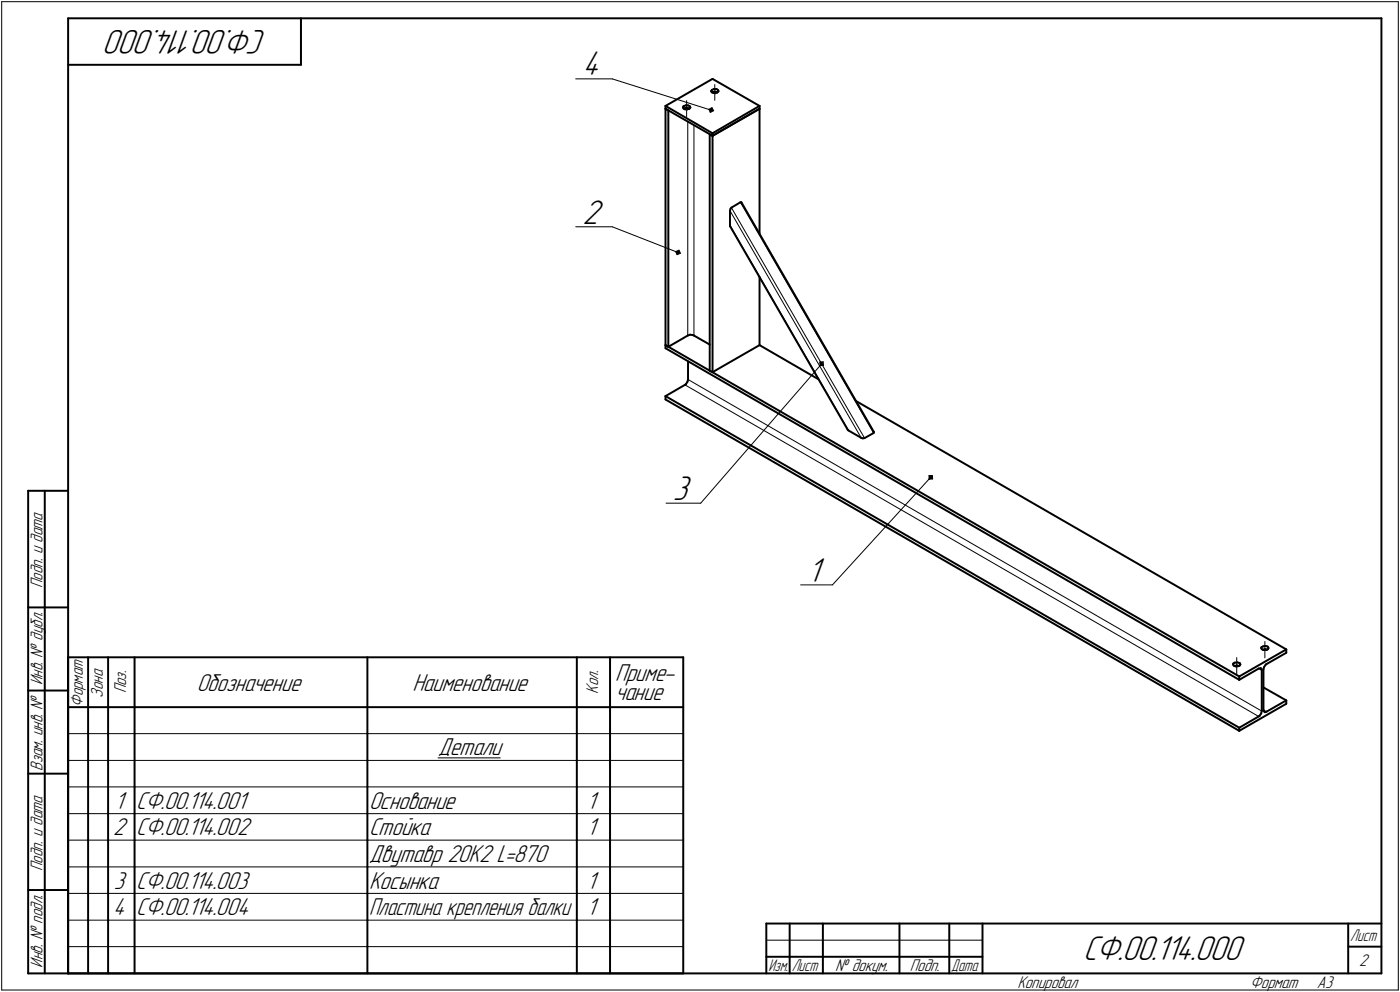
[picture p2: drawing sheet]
<svg xmlns="http://www.w3.org/2000/svg" width="421mm" height="298mm" viewBox="0 0 421 298" stroke-linecap="round" stroke-linejoin="round" font-family="sans-serif">
<g fill="none" stroke="#000" stroke-width=".59">
<path d="M20.5 5.5v287zM20.5 5.5h395zM20.5 19.5h70zM90.5 5.5v14zM415.5 5.5v287zM200.2 31.8l14.1 8.2zM200.2 31.8v.9zM200.2 31.8l14.1-8.1zM200.2 32.7v71zM200.2 32.7l14.1 8.1zM200.2 32.7l.8 .5zM201 33.2v71z"/>
<path d="M205.4 32.3l.2 .3zM205.6 31.9l.6-.2zM205.6 31.9l-.2 .4zM205.6 32.6l.4 .3zM205.7 32.7l.3-.2zM206 32.9h.8zM206 32.5l.8-.1zM206.2 31.7h.7zM206.8 32.9l.5-.2zM206.8 32.4l.5 .3zM206.9 31.7l.5 .2zM207.3 32.7l.3-.4z"/>
<path d="M207.4 31.9l.2 .4zM207.6 32.3h.1M213.9 27.3l.1 .4zM214 27.7l.5 .2zM214.1 27l.6-.2zM214.1 27l-.2 .3zM214.1 27.8l.4-.2zM214.3 23.7l14.1 8.1zM214.5 27.9h.7zM214.5 27.6h.8zM214.7 26.8h.8zM215.1 27.5v.5z"/>
<path d="M215.2 27.9l.5-.1zM215.3 27.6l.5 .2zM215.5 26.8l.4 .2zM215.7 27.8l.4-.4zM215.9 27l.2 .3zM216.1 27.4h.1M228.4 31.8v.9zM228.4 32.7v37.6zM213.4 40.4v71zM213.4 40.4l.9 .4zM214.3 40l14.1-8.2zM214.3 40.8l14.1-8.1z"/>
<path d="M214.3 40v.8zM214.3 40.8v71zM219.5 67.7l.1 .4zM219.5 63.3v4.4zM219.6 68.1l35.3 61zM219.7 62.7l-.2 .6zM220 62.4l2.7-1.6zM220 62.4l-.3 .3zM222.7 60.8h.2zM222.9 60.8h.1M223 60.9l39.8 68.9zM228.4 83.2v20.5z"/>
<path d="M200.2 119l172.5 99.7zM200.2 119l5.8-3.3zM200.2 103.7l172.5 99.6zM200.2 103.7v.9zM200.2 119v1.1zM200.2 103.7l.8 .5zM200.2 104.6l172.5 99.7zM201 104.2l5.8-3.4zM206 115.7l.3-.3zM206.8 114.7l-.5 .7zM206.8 100.8l.7-.2zM206.9 108.6v5.4z"/>
<path d="M206.9 114l-.1 .7zM207.5 100.6l.8 .1zM208.3 100.7l.4 .1zM208.7 100.8l4.7 2.7zM213.4 111.4l.9 .4zM214.3 111.8l14.1-8.1zM228.4 103.7l17.7 10.3zM200.2 120.1l172.5 99.5zM254.9 129.1l.3 .3zM255.2 129.4l3.8 2.2zM257.4 120.5l129.4 74.7zM259 131.6l.5 .1z"/>
<path d="M259.5 131.7h.5zM260 131.7l2.7-1.6zM262.8 129.9l-.1 .2zM262.8 129.9h.1M8.5 147.5v145zM8.5 147.5h12zM13.5 147.5v145zM8.5 182.5h12zM20.5 197.5v95zM20.5 197.5h185zM26.5 197.5v15zM32.5 197.5v15z"/>
<path d="M40.5 197.5v15zM110.5 197.5v15zM173.5 197.5v15zM183.5 197.5v15zM205.5 197.5v95zM370.8 199.6l.2 .4zM370.9 199.4l.4-.3zM370.9 199.4l-.1 .2zM371 200l.5 .2zM371.3 199.1h.8zM372 200l.6 .2zM372.1 199.1l.6 .1z"/>
<path d="M372.7 199.2l.2 .1zM372.9 199.3l.1 .3zM373 199.6l-.1 .4zM379.3 194.7l.2 .4zM379.4 194.5l.5-.3zM379.4 194.5l-.1 .2zM379.5 195.1l.5 .2zM379.7 195.2l.8-.1zM379.9 194.2l.8-.1zM380 195.3h.7zM380.5 195.1l.7 .1zM380.7 194.1l.6 .2z"/>
<path d="M380.7 199.7l-.5 .8zM380.7 199.7l.2-.1zM380.7 195.3l.6-.2zM380.9 199.6l5.9-3.4zM381.3 194.4h.1M381.3 194.4l.2 .3zM381.5 194.7l-.2 .4zM386.8 195.2v1zM8.5 207.5h12zM20.5 212.5h185zM26.5 212.5v8zM32.5 212.5v8z"/>
<path d="M40.5 212.5v8zM110.5 212.5v8zM173.5 212.5v8zM183.5 212.5v8zM371.3 200.2l.7-.2zM371.5 200.2h.7zM372.2 200.2l.7-.2zM372.7 203.3l14.1-8.1zM372.7 203.3v1zM372.7 219.6l14.1-8.1zM372.7 218.7l5.8-3.4zM372.7 218.7v.9z"/>
<path d="M372.7 204.3l5.8-3.4zM378.5 200.9l.6-.1zM378.5 215.3l.4-.2zM379.1 200.8h.1zM379.2 200.8l.2 .4zM379.3 214.4l-.4 .7zM379.4 201.2l.1 .2zM379.5 213.7l-.2 .7zM379.5 201.4v12.3zM380 206.6l6.8 3.9zM380 213.4l.1 .2zM380 201.1v12.3z"/>
<path d="M380.1 213.6l.2 .4zM380.2 200.5l-.2 .6zM380.4 214h.1M380.4 214l.5-.1zM380.9 213.9l5.9-3.4zM386.8 210.5v1zM8.5 232.5h12zM26.5 220.5v8zM26.5 228.5v8zM26.5 236.5v8zM32.5 220.5v8zM32.5 228.5v8z"/>
<path d="M32.5 236.5v8zM40.5 220.5v8zM40.5 228.5v8zM40.5 236.5v8zM110.5 220.5v8zM110.5 228.5v8zM110.5 236.5v8zM173.5 220.5v8zM173.5 228.5v8zM173.5 236.5v8zM183.5 220.5v8zM183.5 228.5v8z"/>
<path d="M183.5 236.5v8zM26.5 244.5v8zM26.5 252.5v8zM32.5 244.5v8zM32.5 252.5v8zM40.5 244.5v8zM40.5 252.5v8zM110.5 244.5v8zM110.5 252.5v8zM173.5 244.5v8zM173.5 252.5v8zM183.5 244.5v8z"/>
<path d="M183.5 252.5v8zM8.5 267.5h12zM26.5 260.5v8zM26.5 268.5v8zM26.5 276.5v8zM32.5 260.5v8zM32.5 268.5v8zM32.5 276.5v8zM40.5 260.5v8zM40.5 268.5v8zM40.5 276.5v8zM110.5 260.5v8z"/>
<path d="M110.5 268.5v8zM110.5 276.5v8zM173.5 260.5v8zM173.5 268.5v8zM173.5 276.5v8zM183.5 260.5v8zM183.5 268.5v8zM183.5 276.5v8zM230.5 277.5h185zM230.5 277.5v15zM237.5 277.5v15zM247.5 277.5v15z"/>
<path d="M270.5 277.5v15zM285.5 277.5v15zM295.5 277.5v15zM405.5 277.5v15zM8.5 292.5h12zM20.5 292.5h395zM20.5 292.5h185zM26.5 284.5v8zM32.5 284.5v8zM40.5 284.5v8zM110.5 284.5v8zM173.5 284.5v8z"/>
<path d="M183.5 284.5v8zM230.5 287.5h7zM237.5 287.5h10zM247.5 287.5h23zM270.5 287.5h15zM285.5 287.5h10zM405.5 284.5h10z"/>
</g>
<g fill="none" stroke="#000" stroke-width=".3">
<path d="M.5 .5v297zM.5 .5h420zM420.5 .5v297zM173.1 23.7h11zM184.1 23.7l29.8 9.4zM206.5 30.2v4.9zM206.8 36.6v64.2zM206.8 32.5v.4zM208.7 37.6v63.2zM213.2 32.9h.2zM213.2 32.9l.4 .9zM213.2 32.9l.9-.6z"/>
<path d="M213.4 32.9l.2 .1zM213.4 32.9l.3 .6zM213.4 32.9l.6-.3zM213.6 33l.2 .4zM213.6 33l.4-.1zM213.6 33.8l1-.5zM213.7 33.5l.7-.3zM213.8 33.4l.3-.2zM214 32.9l.1 .3zM214 32.6l.4 .6zM214.1 32.3l.5 1zM215 25.4v4.7z"/>
<path d="M173.1 68.2h11zM184.1 68.2l19.8 7.7zM203.2 75.6l.3 .1zM203.2 75.6l.4 .9zM203.2 75.6l1-.4zM203.5 75.7l.2 .1zM203.5 75.7l.2 .7zM203.5 75.7l.6-.3zM203.6 76.5l1-.4zM203.7 75.8l.1 .3zM203.7 75.8l.3-.2zM203.7 76.4l.7-.4z"/>
<path d="M203.8 76.1l.3-.2zM204 75.6l.1 .3zM204.1 75.4l.3 .6zM204.2 75.2l.4 .9zM219.5 63.3l39.5 68.3zM219.5 67.7l35.7 61.7zM220 62.4l40 69.3zM222.7 60.8l40 69.3zM206 115.7l172.5 99.6zM206.9 114l172.6 99.7zM246.5 108.8l1.1-.1zM246.5 108.8l.1 1.1z"/>
<path d="M246.6 109.9l1-.1zM246.7 109h.7zM246.7 109l.1 .7zM246.8 109.7l.7-.1zM246.8 109.7l-.2 .2zM246.9 109.1h.3zM246.9 109.1l.1 .4zM247 109.5h.3zM247 109.5l-.2 .2zM247.1 109.3l-36.4 41.9zM247.2 109.1l.1 .4zM247.4 109l.1 .6z"/>
<path d="M247.6 108.7v1.1zM200.3 151.2h10.4zM279.4 144l1.1-.1zM279.4 142.9h1zM279.4 142.9v1.1zM279.6 143.8h.6zM279.6 143.1h.6zM279.6 143.1v.7zM279.6 143.8l-.2 .2zM279.7 143.6h.4zM279.7 143.3h.4zM279.7 143.3v.3z"/>
<path d="M279.7 143.6l-.1 .2zM279.9 143.4l-29.5 32.4zM280.1 143.3v.3zM280.2 143.1v.7zM280.4 142.9l.1 1zM240.8 175.8h9.6zM371.9 197.6v5zM380.4 192.8v4.9zM378.5 200.9l1 .5zM380 213.4l.9 .5zM20.5 220.5h6zM20.5 228.5h6z"/>
<path d="M20.5 236.5h6zM26.5 220.5h6zM26.5 228.5h6zM26.5 236.5h6zM32.5 220.5h8zM32.5 228.5h8zM32.5 236.5h8zM40.5 220.5h70zM40.5 228.5h70zM40.5 236.5h70zM110.5 220.5h63zM110.5 228.5h63z"/>
<path d="M110.5 236.5h63zM131.7 227.8h18.8zM173.5 220.5h10zM173.5 228.5h10zM173.5 236.5h10zM183.5 220.5h22zM183.5 228.5h22zM183.5 236.5h22zM20.5 244.5h6zM20.5 252.5h6zM26.5 244.5h6zM26.5 252.5h6z"/>
<path d="M32.5 244.5h8zM32.5 252.5h8zM40.5 244.5h70zM40.5 252.5h70zM110.5 244.5h63zM110.5 252.5h63zM173.5 244.5h10zM173.5 252.5h10zM183.5 244.5h22zM183.5 252.5h22zM20.5 260.5h6zM20.5 268.5h6z"/>
<path d="M20.5 276.5h6zM26.5 260.5h6zM26.5 268.5h6zM26.5 276.5h6zM32.5 260.5h8zM32.5 268.5h8zM32.5 276.5h8zM40.5 260.5h70zM40.5 268.5h70zM40.5 276.5h70zM110.5 260.5h63zM110.5 268.5h63z"/>
<path d="M110.5 276.5h63zM173.5 260.5h10zM173.5 268.5h10zM173.5 276.5h10zM183.5 260.5h22zM183.5 268.5h22zM183.5 276.5h22zM.5 297.5h420zM20.5 284.5h6zM26.5 284.5h6zM32.5 284.5h8zM40.5 284.5h70z"/>
<path d="M110.5 284.5h63zM173.5 284.5h10zM183.5 284.5h22zM230.5 282.5h65z"/>
</g>
<g fill="#fff" stroke="#fff" stroke-width=".3">
<path d="M175.2 59.4h6.9zM175.2 59.4h6.9zM175.2 59.5h6.9zM175.2 59.6h6.9zM175.2 59.7h6.9zM175.2 59.8h6.9zM175.2 59.9h6.9zM175.2 59.9h6.9zM175.2 60h6.9zM175.2 60.1h6.9zM175.2 60.2h6.9zM175.2 60.3h6.9zM175.2 60.4h6.9zM175.2 60.5h6.9zM175.2 60.5h6.9zM175.2 60.6h6.9zM175.2 60.7h6.9zM175.2 60.8h6.9zM175.2 60.9h6.9zM175.2 61h6.9zM175.2 61h6.9zM175.2 61.1h6.9zM175.2 61.2h6.9zM175.2 61.3h6.9zM175.2 61.4h6.9zM175.2 61.5h6.9zM175.2 61.6h6.9zM175.2 61.6h6.9zM175.2 61.7h6.9zM175.2 61.8h6.9zM175.2 61.9h6.9zM175.2 62h6.9zM175.2 62.1h6.9zM175.2 62.1h6.9zM175.2 62.2h6.9zM175.2 62.3h6.9zM175.2 62.4h6.9zM175.2 62.5h6.9zM175.2 62.6h6.9zM175.2 62.7h6.9zM175.2 62.7h6.9zM175.2 62.8h6.9zM175.2 62.9h6.9zM175.2 63h6.9zM175.2 63.1h6.9zM175.2 63.2h6.9zM175.2 63.2h6.9zM175.2 63.3h6.9zM175.2 63.4h6.9zM175.2 63.5h6.9zM175.2 63.6h6.9zM175.2 63.7h6.9zM175.2 63.8h6.9zM175.2 63.8h6.9zM175.2 63.9h6.9zM175.2 64h6.9zM175.2 64.1h6.9zM175.2 64.2h6.9zM175.2 64.3h6.9zM175.2 64.3h6.9zM175.2 64.4h6.9zM175.2 64.5h6.9zM175.2 64.6h6.9zM175.2 64.7h6.9zM175.2 64.8h6.9zM175.2 64.9h6.9zM175.2 64.9h6.9zM175.2 65h6.9zM175.2 65.1h6.9zM175.2 65.2h6.9zM175.2 65.3h6.9zM175.2 65.4h6.9zM175.2 65.4h6.9zM175.2 65.5h6.9zM175.2 65.6h6.9zM175.2 65.7h6.9zM175.2 65.8h6.9zM175.2 65.9h6.9zM175.2 66h6.9zM175.2 66h6.9zM175.2 66.1h6.9zM175.2 66.2h6.9zM175.2 66.3h6.9zM175.2 66.4h6.9zM175.2 66.5h6.9zM175.2 66.5h6.9zM175.2 66.6h6.9zM175.2 66.7h6.9zM175.2 66.8h6.9zM175.2 66.9h6.9zM175.2 67h6.9zM175.2 67.1h6.9zM175.2 67.1h6.9zM175.2 67.2h6.9zM175.2 67.3h6.9zM175.2 67.4h6.9zM175.2 67.5h6.9zM175.2 67.6h6.9zM175.2 67.6h6.9zM175.2 67.7h6.9zM175.2 67.8h6.9zM175.2 67.9h6.9zM175.2 68h6.9zM175.2 68.1h6.9zM175.2 68.2h6.9zM175.2 68.2h6.9zM175.2 68.3h6.9zM175.2 68.4h6.9zM175.2 68.5h6.9zM175.2 68.6h6.9zM175.2 68.7h6.9zM175.2 68.7h6.9zM175.2 68.8h6.9zM175.2 68.9h6.9zM175.2 69h6.9zM175.2 69.1h6.9zM175.2 69.2h6.9zM175.2 69.3h6.9z"/>
<path d="M175.2 14.8h6.9zM175.2 14.9h6.9zM175.2 15h6.9zM175.2 15.1h6.9zM175.2 15.2h6.9zM175.2 15.2h6.9zM175.2 15.3h6.9zM175.2 15.4h6.9zM175.2 15.5h6.9zM175.2 15.6h6.9zM175.2 15.7h6.9zM175.2 15.7h6.9zM175.2 15.8h6.9zM175.2 15.9h6.9zM175.2 16h6.9zM175.2 16.1h6.9zM175.2 16.2h6.9zM175.2 16.3h6.9zM175.2 16.3h6.9zM175.2 16.4h6.9zM175.2 16.5h6.9zM175.2 16.6h6.9zM175.2 16.7h6.9zM175.2 16.8h6.9zM175.2 16.8h6.9zM175.2 16.9h6.9zM175.2 17h6.9zM175.2 17.1h6.9zM175.2 17.2h6.9zM175.2 17.3h6.9zM175.2 17.4h6.9zM175.2 17.4h6.9zM175.2 17.5h6.9zM175.2 17.6h6.9zM175.2 17.7h6.9zM175.2 17.8h6.9zM175.2 17.9h6.9zM175.2 17.9h6.9zM175.2 18h6.9zM175.2 18.1h6.9zM175.2 18.2h6.9zM175.2 18.3h6.9zM175.2 18.4h6.9zM175.2 18.5h6.9zM175.2 18.5h6.9zM175.2 18.6h6.9zM175.2 18.7h6.9zM175.2 18.8h6.9zM175.2 18.9h6.9zM175.2 19h6.9zM175.2 19h6.9zM175.2 19.1h6.9zM175.2 19.2h6.9zM175.2 19.3h6.9zM175.2 19.4h6.9zM175.2 19.5h6.9zM175.2 19.6h6.9zM175.2 19.6h6.9zM175.2 19.7h6.9zM175.2 19.8h6.9zM175.2 19.9h6.9zM175.2 20h6.9zM175.2 20.1h6.9zM175.2 20.2h6.9zM175.2 20.2h6.9zM175.2 20.3h6.9zM175.2 20.4h6.9zM175.2 20.5h6.9zM175.2 20.6h6.9zM175.2 20.7h6.9zM175.2 20.7h6.9zM175.2 20.8h6.9zM175.2 20.9h6.9zM175.2 21h6.9zM175.2 21.1h6.9zM175.2 21.2h6.9zM175.2 21.3h6.9zM175.2 21.3h6.9zM175.2 21.4h6.9zM175.2 21.5h6.9zM175.2 21.6h6.9zM175.2 21.7h6.9zM175.2 21.8h6.9zM175.2 21.8h6.9zM175.2 21.9h6.9zM175.2 22h6.9zM175.2 22.1h6.9zM175.2 22.2h6.9zM175.2 22.3h6.9zM175.2 22.4h6.9zM175.2 22.4h6.9zM175.2 22.5h6.9zM175.2 22.6h6.9zM175.2 22.7h6.9zM175.2 22.8h6.9zM175.2 22.9h6.9zM175.2 22.9h6.9zM175.2 23h6.9zM175.2 23.1h6.9zM175.2 23.2h6.9zM175.2 23.3h6.9zM175.2 23.4h6.9zM175.2 23.5h6.9zM175.2 23.5h6.9zM175.2 23.6h6.9zM175.2 23.7h6.9zM175.2 23.8h6.9zM175.2 23.9h6.9zM175.2 24h6.9zM175.2 24h6.9zM175.2 24.1h6.9zM175.2 24.2h6.9zM175.2 24.3h6.9zM175.2 24.4h6.9zM175.2 24.5h6.9zM175.2 24.6h6.9zM175.2 24.6h6.9zM175.2 24.7h6.9z"/>
<path d="M242.8 167h5.5zM242.8 167h5.5zM242.8 167.1h5.5zM242.8 167.2h5.5zM242.8 167.3h5.5zM242.8 167.4h5.5zM242.8 167.5h5.5zM242.8 167.6h5.5zM242.8 167.6h5.5zM242.8 167.7h5.5zM242.8 167.8h5.5zM242.8 167.9h5.5zM242.8 168h5.5zM242.8 168.1h5.5zM242.8 168.1h5.5zM242.8 168.2h5.5zM242.8 168.3h5.5zM242.8 168.4h5.5zM242.8 168.5h5.5zM242.8 168.6h5.5zM242.8 168.7h5.5zM242.8 168.7h5.5zM242.8 168.8h5.5zM242.8 168.9h5.5zM242.8 169h5.5zM242.8 169.1h5.5zM242.8 169.2h5.5zM242.8 169.2h5.5zM242.8 169.3h5.5zM242.8 169.4h5.5zM242.8 169.5h5.5zM242.8 169.6h5.5zM242.8 169.7h5.5zM242.8 169.8h5.5zM242.8 169.8h5.5zM242.8 169.9h5.5zM242.8 170h5.5zM242.8 170.1h5.5zM242.8 170.2h5.5zM242.8 170.3h5.5zM242.8 170.3h5.5zM242.8 170.4h5.5zM242.8 170.5h5.5zM242.8 170.6h5.5zM242.8 170.7h5.5zM242.8 170.8h5.5zM242.8 170.9h5.5zM242.8 170.9h5.5zM242.8 171h5.5zM242.8 171.1h5.5zM242.8 171.2h5.5zM242.8 171.3h5.5zM242.8 171.4h5.5zM242.8 171.4h5.5zM242.8 171.5h5.5zM242.8 171.6h5.5zM242.8 171.7h5.5zM242.8 171.8h5.5zM242.8 171.9h5.5zM242.8 172h5.5zM242.8 172h5.5zM242.8 172.1h5.5zM242.8 172.2h5.5zM242.8 172.3h5.5zM242.8 172.4h5.5zM242.8 172.5h5.5zM242.8 172.6h5.5zM242.8 172.6h5.5zM242.8 172.7h5.5zM242.8 172.8h5.5zM242.8 172.9h5.5zM242.8 173h5.5zM242.8 173.1h5.5zM242.8 173.1h5.5zM242.8 173.2h5.5zM242.8 173.3h5.5zM242.8 173.4h5.5zM242.8 173.5h5.5zM242.8 173.6h5.5zM242.8 173.7h5.5zM242.8 173.7h5.5zM242.8 173.8h5.5zM242.8 173.9h5.5zM242.8 174h5.5zM242.8 174.1h5.5zM242.8 174.2h5.5zM242.8 174.2h5.5zM242.8 174.3h5.5zM242.8 174.4h5.5zM242.8 174.5h5.5zM242.8 174.6h5.5zM242.8 174.7h5.5zM242.8 174.8h5.5zM242.8 174.8h5.5zM242.8 174.9h5.5zM242.8 175h5.5zM242.8 175.1h5.5zM242.8 175.2h5.5zM242.8 175.3h5.5zM242.8 175.3h5.5zM242.8 175.4h5.5zM242.8 175.5h5.5zM242.8 175.6h5.5zM242.8 175.7h5.5zM242.8 175.8h5.5zM242.8 175.9h5.5zM242.8 175.9h5.5zM242.8 176h5.5zM242.8 176.1h5.5zM242.8 176.2h5.5zM242.8 176.3h5.5zM242.8 176.4h5.5zM242.8 176.4h5.5zM242.8 176.5h5.5zM242.8 176.6h5.5zM242.8 176.7h5.5zM242.8 176.8h5.5zM242.8 176.9h5.5z"/>
<path d="M202.4 142.4h6.4zM202.4 142.5h6.4zM202.4 142.6h6.4zM202.4 142.7h6.4zM202.4 142.7h6.4zM202.4 142.8h6.4zM202.4 142.9h6.4zM202.4 143h6.4zM202.4 143.1h6.4zM202.4 143.2h6.4zM202.4 143.3h6.4zM202.4 143.3h6.4zM202.4 143.4h6.4zM202.4 143.5h6.4zM202.4 143.6h6.4zM202.4 143.7h6.4zM202.4 143.8h6.4zM202.4 143.8h6.4zM202.4 143.9h6.4zM202.4 144h6.4zM202.4 144.1h6.4zM202.4 144.2h6.4zM202.4 144.3h6.4zM202.4 144.4h6.4zM202.4 144.4h6.4zM202.4 144.5h6.4zM202.4 144.6h6.4zM202.4 144.7h6.4zM202.4 144.8h6.4zM202.4 144.9h6.4zM202.4 144.9h6.4zM202.4 145h6.4zM202.4 145.1h6.4zM202.4 145.2h6.4zM202.4 145.3h6.4zM202.4 145.4h6.4zM202.4 145.5h6.4zM202.4 145.5h6.4zM202.4 145.6h6.4zM202.4 145.7h6.4zM202.4 145.8h6.4zM202.4 145.9h6.4zM202.4 146h6.4zM202.4 146h6.4zM202.4 146.1h6.4zM202.4 146.2h6.4zM202.4 146.3h6.4zM202.4 146.4h6.4zM202.4 146.5h6.4zM202.4 146.6h6.4zM202.4 146.6h6.4zM202.4 146.7h6.4zM202.4 146.8h6.4zM202.4 146.9h6.4zM202.4 147h6.4zM202.4 147.1h6.4zM202.4 147.2h6.4zM202.4 147.2h6.4zM202.4 147.3h6.4zM202.4 147.4h6.4zM202.4 147.5h6.4zM202.4 147.6h6.4zM202.4 147.7h6.4zM202.4 147.7h6.4zM202.4 147.8h6.4zM202.4 147.9h6.4zM202.4 148h6.4zM202.4 148.1h6.4zM202.4 148.2h6.4zM202.4 148.3h6.4zM202.4 148.3h6.4zM202.4 148.4h6.4zM202.4 148.5h6.4zM202.4 148.6h6.4zM202.4 148.7h6.4zM202.4 148.8h6.4zM202.4 148.8h6.4zM202.4 148.9h6.4zM202.4 149h6.4zM202.4 149.1h6.4zM202.4 149.2h6.4zM202.4 149.3h6.4zM202.4 149.4h6.4zM202.4 149.4h6.4zM202.4 149.5h6.4zM202.4 149.6h6.4zM202.4 149.7h6.4zM202.4 149.8h6.4zM202.4 149.9h6.4zM202.4 149.9h6.4zM202.4 150h6.4zM202.4 150.1h6.4zM202.4 150.2h6.4zM202.4 150.3h6.4zM202.4 150.4h6.4zM202.4 150.5h6.4zM202.4 150.5h6.4zM202.4 150.6h6.4zM202.4 150.7h6.4zM202.4 150.8h6.4zM202.4 150.9h6.4zM202.4 151h6.4zM202.4 151h6.4zM202.4 151.1h6.4zM202.4 151.2h6.4zM202.4 151.3h6.4zM202.4 151.4h6.4zM202.4 151.5h6.4zM202.4 151.6h6.4zM202.4 151.6h6.4zM202.4 151.7h6.4zM202.4 151.8h6.4zM202.4 151.9h6.4zM202.4 152h6.4zM202.4 152.1h6.4zM202.4 152.1h6.4zM202.4 152.2h6.4zM202.4 152.3h6.4z"/>
</g>
<g font-size="10.9">
<text x="80.2" y="9" transform="rotate(-180 80.2 9)">СФ.00.114.000</text>
<text x="175.2" y="22.7">4</text>
<text x="175.2" y="67.2">2</text>
<text x="202.3" y="150.2">3</text>
<text x="242.8" y="174.8">1</text>
<text x="325.8" y="288.5">СФ.00.114.000</text>
</g>
<g font-size="7.8">
<text x="59.2" y="207.5">Обозначение</text>
<text x="124" y="207.5">Наименование</text>
<text x="185" y="204.6">Приме-</text>
<text x="185" y="210.5">чание</text>
<text x="131.8" y="227">Детали</text>
<text x="34.5" y="243">1</text>
<text x="41" y="243">СФ.00.114.001</text>
<text x="111" y="243">Основание</text>
<text x="176.5" y="243">1</text>
<text x="34" y="251">2</text>
<text x="41" y="251">СФ.00.114.002</text>
<text x="111" y="251">Стойка</text>
<text x="176.5" y="251">1</text>
<text x="111" y="259">Двутавр 20К2 L=870</text>
<text x="34.2" y="267">3</text>
<text x="41" y="267">СФ.00.114.003</text>
<text x="111" y="267">Косынка</text>
<text x="176.5" y="267">1</text>
<text x="34" y="275">4</text>
<text x="41" y="275">СФ.00.114.004</text>
<text x="176.5" y="275">1</text>
</g>
<text font-size="7.7" x="111" y="275">Пластина крепления балки</text>
<g font-size="5.4">
<text x="12.8" y="176.7" transform="rotate(-90 12.8 176.7)">Подп. и дата</text>
<text x="12.8" y="205.8" transform="rotate(-90 12.8 205.8)">Инв. № дубл.</text>
<text x="30.9" y="209.6" transform="rotate(-90 30.9 209.6)">Зона</text>
<text x="37.9" y="208.4" transform="rotate(-90 37.9 208.4)">Поз.</text>
<text x="179.9" y="208.4" transform="rotate(-90 179.9 208.4)">Кол.</text>
<text x="24.9" y="212.5" transform="rotate(-90 24.9 212.5)">Формат</text>
<text x="12.8" y="231.6" transform="rotate(-90 12.8 231.6)">Взам. инв. №</text>
<text x="12.8" y="261.7" transform="rotate(-90 12.8 261.7)">Подп. и дата</text>
<text x="12.8" y="290.8" transform="rotate(-90 12.8 290.8)">Инв. № подл.</text>
<text x="251.2" y="291.8">№ докум.</text>
<text x="273.6" y="291.8">Подп.</text>
<text x="408.8" y="290.3">2</text>
<text x="306" y="296.8">Копировал</text>
<text x="376" y="296.8">Формат</text>
<text x="396" y="296.8">A3</text>
</g>
<g font-size="5.3">
<text x="406.1" y="282.8">Лист</text>
<text x="231.1" y="291.8">Изм.</text>
<text x="238.1" y="291.8">Лист</text>
<text x="286.1" y="291.8">Дата</text>
</g>
</svg>
